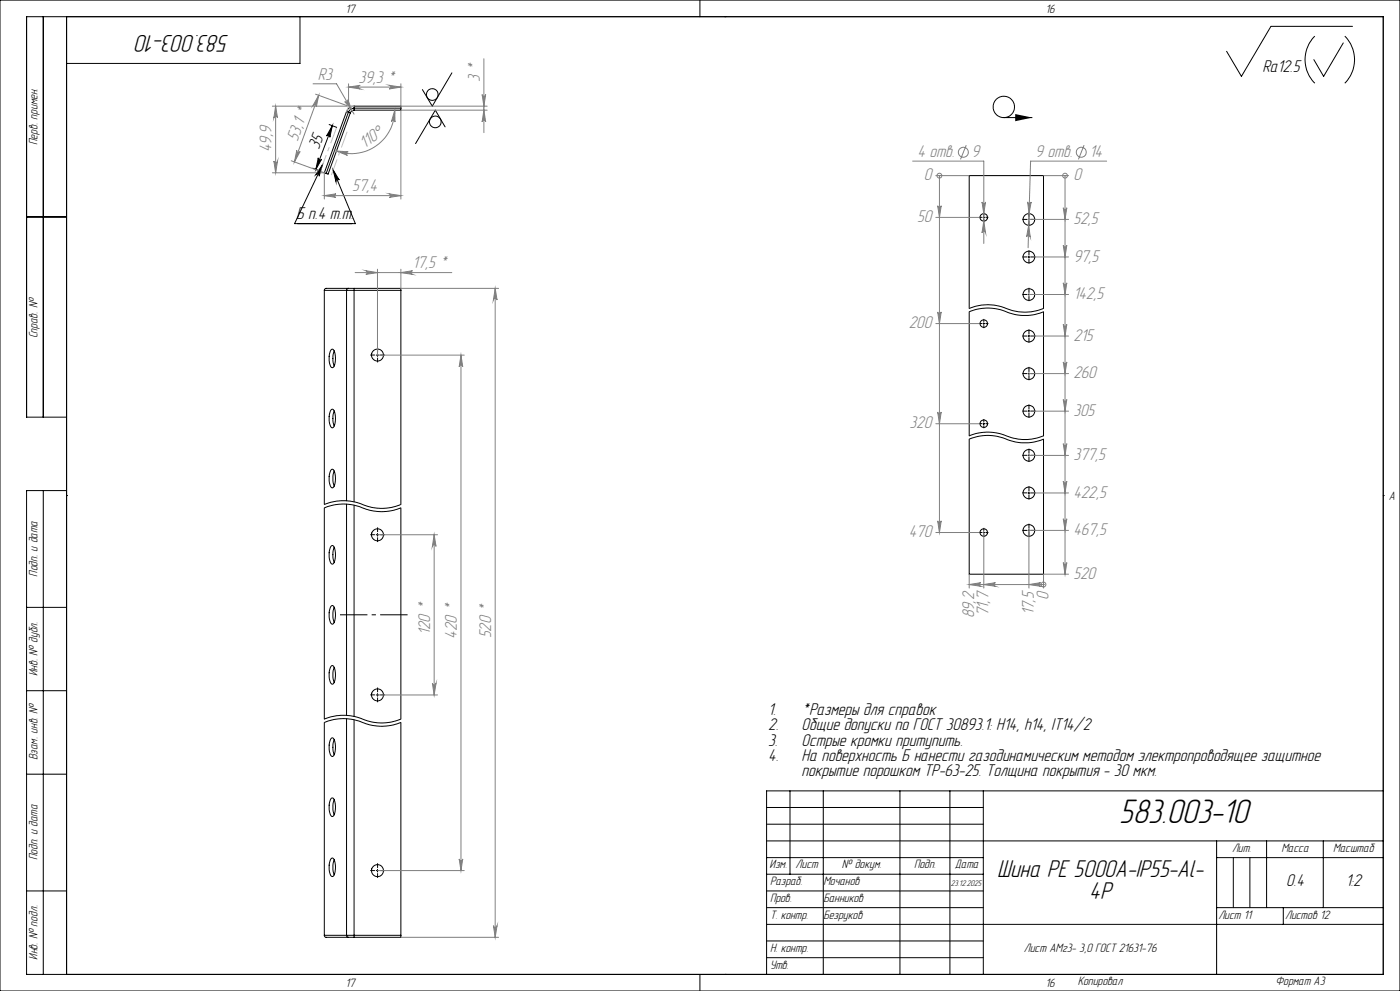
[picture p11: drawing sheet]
<svg xmlns="http://www.w3.org/2000/svg" width="420mm" height="297mm" viewBox="0 0 420 297" stroke-linecap="round" stroke-linejoin="round" font-family="sans-serif">
<g fill="none" stroke="#000" stroke-width=".3">
<path d="M0 0h420v297h-420zM13 5v120M20 5v287M90 5v14h-70M210 0v5M217.5 5h.1M394.4 10.8a10 10 0 0 0 0 14.1M403 12.9l-5.9 10-2.9-5M403.4 10.8a10 10 0 0 1 0 14.1M405.8 7.9h-24.5l-8.9 15-4.4-7.5M98.7 37.3l2.3 .9M99.7 37.7l-.7 3.4a.52 .52 0 0 0-.4-.6 .52 .52 0 0 0-.6 .3z"/>
<path d="M99.7 37.7l-4.9 13.1M104 33.4l.5 .2M104 33.4l-6.7 18.4 .6 .2M104.5 33.6l.6 .2M104.5 33.6l-6.6 18.4M105.1 33.8l-6.7 18.4-.5-.2M106.2 31.8a2.5 2.5 0 0 0-2.2 1.6M106.2 31.8v.6M106.2 32.4a1.93 1.93 0 0 0-1.7 1.2M106.2 31.8h14.1v.6M106.2 32.4v.6M106.2 33l-.5 .2-.6 .6"/>
<path d="M106.2 32.4h14.1M120.3 32.4v.6h-14.1M133.5 38l-2.9-5-5.9 10M135.6 21.8l-5.9 10-3-5M301.1 35.2h8.6M93.8 50.4l2.3 .9M95.5 47.3a.53 .53 0 0 0 .3 .7 .53 .53 0 0 0 .7-.3l-1.7 3.1zM96.7 49.4l-1 3.4a.55 .55 0 0 0-.2-.7 .55 .55 0 0 0-.7 .2zM96.7 49.4l-8.3 17.6h18.2l-6.7-16.1M99.9 50.9l1.9 3.1a.54 .54 0 0 0-.7-.3 .54 .54 0 0 0-.3 .7zM290.8 52.6h22.3v39.9a15.7 15.7 0 0 1-12.7-.6 14.6 14.6 0 0 0-9.6 .6zM8 65h12"/>
<path d="M294.9 65.2h.5M295.1 64.9v.5M308.4 65.8h.5M308.4 77h.5M308.7 65.5v.5M308.7 76.8v.5M97.3 87v64.2a15.8 15.8 0 0 1 13 .6 15 15 0 0 0 10-.6v-64.2M97.3 87h6.7M104 87h2.2M104 87v63.1M104.5 86.4h1.7M104.5 86.4l-.4 .3-.1 .3"/>
<path d="M104.5 86.4h-6.7l-.5 .6M106.2 86.4h14.1v.6M106.2 86.4v.6M106.2 87h14.1M106.2 87v63.4M290.8 93.4a15.5 15.5 0 0 1 12.6 .6 14.4 14.4 0 0 0 9.7-.6v37.2a15.4 15.4 0 0 1-12.7-.5 14.6 14.6 0 0 0-9.6 .5zM294.9 97h.5M295.1 96.7v.5M308.4 88.3h.5M308.7 88v.5M99.3 104.9l.4-.3a3.8 3.8 0 0 1 .8 4.1l-.4 1.3a.49 .49 0 0 1-.8 0 6.3 6.3 0 0 1 0-5.1zM100.3 105.2a6.8 6.8 0 0 0 0 4.5"/>
<path d="M112.9 106.4h.8M113.2 106v.8M308.4 112h.5M308.4 100.7h.5M308.7 100.5v.5M308.7 111.7v.5M20 125h-12v-120h407v287h-407v-145h12M99.3 122.9l.4-.3a3.5 3.5 0 0 1 .9 3.4l-.3 1.6-.6 .6a3.6 3.6 0 0 1-1-3.4zM100.3 123.2a6.8 6.8 0 0 0 0 4.5M290.8 131.6a15.5 15.5 0 0 1 12.6 .5 14.4 14.4 0 0 0 9.7-.5v40.5h-22.3zM294.9 127h.5M295.1 126.7v.5"/>
<path d="M308.4 136.5h.5M308.4 123.2h.5M308.7 123v.5M308.7 136.2v.5M13 147v145M20 148.5h.1M97.3 152.2a16 16 0 0 1 13 .5 15.2 15.2 0 0 0 10-.5v63.3a15.9 15.9 0 0 1-13.1-.6 14.9 14.9 0 0 0-9.9 .6zM99.3 140.9l.4-.3a3.5 3.5 0 0 1 .9 3.4l-.3 1.6-.6 .6a3.6 3.6 0 0 1-1-3.4zM100.3 141.1a6.9 6.9 0 0 0 0 4.6M104 151.1v63.3M106.2 151.4v63.3M113.2 159.9v.8"/>
<path d="M294.9 159.6h.5M295.1 159.3v.5M308.4 159h.5M308.4 147.7h.5M308.7 147.5v.5M308.7 158.7v.5M415 148.5h.1M99.3 163.8l.4-.3a3.5 3.5 0 0 1 .9 3.4l-.3 1.5-.6 .7a3.6 3.6 0 0 1-1-3.4zM100.3 164a6.8 6.8 0 0 0 0 4.5M112.9 160.3h.8M8 182h12M99.3 181.7l.4-.2a3.5 3.5 0 0 1 .9 3.4l-.3 1.6-.6 .6a3.6 3.6 0 0 1-1-3.4z"/>
<path d="M99.3 199.7l.4-.2a3.5 3.5 0 0 1 .9 3.4l-.3 1.6-.6 .6a3.6 3.6 0 0 1-1-3.5zM100.3 182a6.9 6.9 0 0 0 0 4.5M8 207h12M100.3 200a6.8 6.8 0 0 0 0 4.5M104 215.4v64.9M106.2 215.7v64.6M112.9 208.3h.8M113.2 207.9v.8M8 232h12M99.3 221.4l.4-.3a3.5 3.5 0 0 1 .9 3.4l-.3 1.6-.6 .6a3.6 3.6 0 0 1-1-3.4zM99.3 239.4l.4-.3a3.4 3.4 0 0 1 .9 3.5l-.3 1.5-.6 .6a3.6 3.6 0 0 1-1-3.4zM100.3 239.7a6.8 6.8 0 0 0 0 4.5"/>
<path d="M100.3 221.6a6.9 6.9 0 0 0 0 4.6M237 237v25M247 237v55M270 237v55M285 237v55M295 237v55M415 237h-185v55M99.5 257.2l.2-.1a3.8 3.8 0 0 1 .8 4.1l-.4 1.3a.49 .49 0 0 1-.8 0 5.8 5.8 0 0 1 .2-5.3zM100.3 257.7a6.8 6.8 0 0 0 0 4.5M230 242h65M230 247h65M230 252h185"/>
<path d="M230 257h65M365 252v40M365 257h50M370 257v15M375 257v15M380 252v20M397 252v20M8 267h12M112.9 260.9h.8M113.2 260.5v.8M230 267h65M230 272h65"/>
<path d="M230 277h185M230 262h65M365 272h50M385 272v5M97.3 280.3l.5 .6h6.7M97.3 280.3v-63.8a16 16 0 0 1 13 .6 15.2 15.2 0 0 0 10-.6v63.8M97.3 280.3h6.7M104 280.3h2.2M104 280.3l.1 .4 .4 .2M104.5 280.9h1.7M106.2 280.3v.6M106.2 280.3h14.1"/>
<path d="M120.3 280.3v.6h-14.1M210 292v5M217.5 292h.1M230 282h65M230 287h65"/>
<circle cx="129.7" cy="28.3" r="1.76"/>
<circle cx="130.6" cy="36.5" r="1.74"/>
<circle cx="301.1" cy="32.1" r="3.2"/>
<circle cx="295.1" cy="65.1" r="1.12"/>
<circle cx="308.7" cy="77" r="1.74"/>
<circle cx="308.7" cy="65.8" r="1.74"/>
<circle cx="295.1" cy="97" r="1.11"/>
<circle cx="308.7" cy="88.3" r="1.74"/>
<circle cx="113.2" cy="106.4" r="1.8"/>
<circle cx="308.7" cy="100.7" r="1.74"/>
<circle cx="308.7" cy="112" r="1.74"/>
<circle cx="295.1" cy="127" r="1.12"/>
<circle cx="308.7" cy="136.5" r="1.75"/>
<circle cx="308.7" cy="123.2" r="1.74"/>
<circle cx="295.1" cy="159.6" r="1.11"/>
<circle cx="308.7" cy="159" r="1.74"/>
<circle cx="308.7" cy="147.7" r="1.75"/>
<circle cx="113.2" cy="160.3" r="1.8"/>
<circle cx="113.2" cy="208.3" r="1.8"/>
<circle cx="113.2" cy="260.9" r="1.8"/>
</g>
<g fill="none" stroke="#808080" stroke-width=".3">
<path d="M145.2 17.6v22.2M81.7 31.8h24.5M82.7 31.8l.6 3.5a.55 .55 0 0 0-.6-.5 .55 .55 0 0 0-.5 .5zM82.7 31.8v20M93.9 25.1h7.1l5.2 9.1M95.6 28.6l-.7 3.4a.54 .54 0 0 0-.4-.6 .54 .54 0 0 0-.6 .3zM95.6 28.6l-7.3 19.9M103.4 30.4a.54 .54 0 0 0 .8 .2 .54 .54 0 0 0 .2-.7l1.2 3.3zM104.6 26.1l3.5-.5a.55 .55 0 0 0-.5 .5 .55 .55 0 0 0 .5 .6zM104.6 25.1v6.7l-9.9-3.6M104.6 26.1h15.7M116.8 25.6l3.5 .5-3.5 .6a.55 .55 0 0 0 .5-.6 .55 .55 0 0 0-.5-.5z"/>
<path d="M118.4 33l.1 3.6a.53 .53 0 0 0-.5-.6 .53 .53 0 0 0-.6 .4zM118.4 33a13 13 0 0 1-17.5 12.3M120.3 25.1v7.3M120.3 33.1v26.6M120.3 31.8h25.9M120.3 33h25.9M144.6 28.3a.53 .53 0 0 0 .6 .5 .53 .53 0 0 0 .5-.5l-.5 3.5zM145.2 33l.5 3.5a.53 .53 0 0 0-.5-.5 .53 .53 0 0 0-.6 .5zM81.7 51.8h15.6M82.2 48.3a.55 .55 0 0 0 .5 .5 .55 .55 0 0 0 .6-.5l-.6 3.5zM87.4 48.2l9.9 3.6M89 45a.52 .52 0 0 0 .4 .7 .52 .52 0 0 0 .6-.3l-1.7 3.1z"/>
<path d="M97.3 58.6l3.5-.5a.53 .53 0 0 0-.5 .5 .53 .53 0 0 0 .5 .6zM97.3 51.8v7.9M97.3 58.6h23M100.9 45.3l3.6 .2a.54 .54 0 0 0-.6 .4 .54 .54 0 0 0 .3 .7zM116.8 58.1l3.5 .5-3.5 .6a.53 .53 0 0 0 .5-.6 .53 .53 0 0 0-.5-.5zM273.8 48.3h21.3v24.7M280.7 52.6h10.1M281.8 52.6h.1M281.8 52.6v107M289.9 43.5l-1.8 4.3M313.1 52.6h7.5M319.5 52.6h.1"/>
<path d="M319.5 52.6v119.5M325.2 43.5l-1.7 4.3M332 48.3h-22.8l-.8 26M280.7 65.2h13.1M281.3 61.7a.53 .53 0 0 0 .5 .5 .53 .53 0 0 0 .6-.5l-.6 3.5zM294.6 60.5a.53 .53 0 0 0 .5 .5 .53 .53 0 0 0 .6-.5l-.6 3.5zM295.1 66.3l.6 3.5a.53 .53 0 0 0-.6-.5 .53 .53 0 0 0-.5 .5zM308.3 60.5a.53 .53 0 0 0 .5 .5 .53 .53 0 0 0 .6-.5l-.7 3.5zM308.6 67.5l.5 3.5a.55 .55 0 0 0-.6-.5 .55 .55 0 0 0-.5 .5zM308.7 65.8h11.9M308.7 77h11.9M319 62.3a.53 .53 0 0 0 .5 .5 .53 .53 0 0 0 .5-.5l-.5 3.5z"/>
<path d="M319 73.5a.53 .53 0 0 0 .5 .5 .53 .53 0 0 0 .5-.5l-.5 3.5zM106.5 81.7h29M109.7 81.1l3.5 .6-3.5 .5a.55 .55 0 0 0 .6-.5 .55 .55 0 0 0-.6-.6zM113.2 80.7v25.7h26.1M120.3 81.7l3.5-.6a.55 .55 0 0 0-.5 .6 .55 .55 0 0 0 .5 .5zM120.3 80.7v5.7h29.3M148.6 86.4l.5 3.5a.55 .55 0 0 0-.5-.5 .55 .55 0 0 0-.6 .5zM148.6 86.4v194.5M280.7 97h13.1M281.3 93.5a.53 .53 0 0 0 .5 .5 .53 .53 0 0 0 .6-.5l-.6 3.5zM308.7 88.3h11.9M319 84.8a.53 .53 0 0 0 .5 .5 .53 .53 0 0 0 .5-.5l-.5 3.5z"/>
<path d="M319 97.2a.53 .53 0 0 0 .5 .6 .53 .53 0 0 0 .5-.6l-.5 3.5zM138.3 106.4l.5 3.5a.53 .53 0 0 0-.5-.5 .53 .53 0 0 0-.5 .5zM138.3 106.4v154.5M308.7 100.7h11.9M308.7 112h11.9M319 108.5a.53 .53 0 0 0 .5 .5 .53 .53 0 0 0 .5-.5l-.5 3.5zM319 119.7a.53 .53 0 0 0 .5 .5 .53 .53 0 0 0 .5-.5l-.5 3.5zM280.7 127h13.1M281.3 123.5a.53 .53 0 0 0 .5 .5 .53 .53 0 0 0 .6-.5l-.6 3.5zM308.7 123.2h11.9M308.7 136.5h11.9M319 133a.53 .53 0 0 0 .5 .5 .53 .53 0 0 0 .5-.5l-.5 3.5z"/>
<path d="M280.7 159.6h13.1M281.3 156.1a.53 .53 0 0 0 .5 .5 .53 .53 0 0 0 .6-.5l-.6 3.5zM295.1 159.6v16.6M308.7 147.7h11.9M308.7 159h11.9M308.7 159v17.2M319 144.2a.53 .53 0 0 0 .5 .6 .53 .53 0 0 0 .5-.6l-.5 3.5zM319 155.5a.53 .53 0 0 0 .5 .5 .53 .53 0 0 0 .5-.5l-.5 3.5zM113.3 160.3h18M130.2 160.3l.6 3.5a.55 .55 0 0 0-.5-.5 .55 .55 0 0 0-.6 .5zM130.2 160.3v48M290.8 175.2l3.5-.6a.55 .55 0 0 0-.5 .6 .55 .55 0 0 0 .5 .5z"/>
<path d="M290.8 175.2h22.3M290.8 172.1v4.1M295.1 175.2l3.5-.6a.55 .55 0 0 0-.5 .6 .55 .55 0 0 0 .5 .5zM308.7 175.2l3.5-.6a.55 .55 0 0 0-.5 .6 .55 .55 0 0 0 .5 .5zM313.1 175.2h.1M313.1 172.1h7.5M313.1 172.1v4.1M319 168.6a.53 .53 0 0 0 .5 .5 .53 .53 0 0 0 .5-.5l-.5 3.5zM113.3 208.3h18M129.7 204.8a.55 .55 0 0 0 .6 .5 .55 .55 0 0 0 .5-.5l-.6 3.5zM137.8 257.4a.53 .53 0 0 0 .5 .6 .53 .53 0 0 0 .5-.6l-.5 3.5zM113.3 260.9h26"/>
<path d="M148 277.4a.55 .55 0 0 0 .6 .5 .55 .55 0 0 0 .5-.5l-.5 3.5zM120.3 280.9h29.3"/>
<circle cx="281.8" cy="52.6" r=".72"/>
<circle cx="289" cy="45.6" r="1.5"/>
<circle cx="319.5" cy="52.6" r=".72"/>
<circle cx="324.4" cy="45.6" r="1.5"/>
<circle cx="313" cy="175.2" r=".72"/>
</g>
<g fill="#000">
<path d="M304.6 34.2l5.1 1-5.1 1.1z"/>
<path d="M96.7 49.4l-1 3.4a.55 .55 0 0 0-.2-.7 .55 .55 0 0 0-.7 .2zM99.9 50.9l1.9 3.1a.54 .54 0 0 0-.7-.3 .54 .54 0 0 0-.3 .7z"/>
</g>
<g fill="none" stroke="#000" stroke-width=".3" stroke-dasharray="15.2 1.3 1.3 1.3" stroke-linecap="butt">
<path d="M294.6 65.1h-.8M295.1 64.6v-.8M295.1 65.6v.9M295.6 65.1h.9M308.2 65.8h-1.5M308.2 77h-1.5M308.7 65.3v-1.5M308.7 66.3v1.5M308.7 76.5v-1.5M308.7 77.5v1.5M309.2 65.8h1.5M309.2 77h1.5"/>
<path d="M294.6 97h-.8M295.1 96.5v-.9M295.1 97.5v.8M295.6 97h.9M308.2 88.3h-1.5M308.7 87.8v-1.5M308.7 88.8v1.5M309.2 88.3h1.5M112.5 106.4h-1.4M113.3 105.6v-1.4M113.3 107.2v1.4M114.1 106.4h1.4"/>
<path d="M308.2 112h-1.5M308.2 100.7h-1.5M308.7 111.5v-1.5M308.7 112.5v1.5M308.7 100.2v-1.5M308.7 101.2v1.5M309.2 112h1.5M309.2 100.7h1.5M294.6 127h-.8M295.1 126.5v-.9M295.1 127.5v.8M295.6 127h.9"/>
<path d="M308.2 136.5h-1.5M308.2 123.2h-1.5M308.7 136v-1.5M308.7 137v1.5M308.7 122.7v-1.5M308.7 123.7v1.5M309.2 136.5h1.5M309.2 123.2h1.5M113.3 159.5v-1.4M294.6 159.6h-.8M295.1 159.1v-.9M295.6 159.6h.9"/>
<path d="M308.2 159h-1.5M308.2 147.7h-1.5M308.7 158.5v-1.5M308.7 159.5v1.5M308.7 147.2v-1.5M308.7 148.2v1.5M309.2 159h1.5M309.2 147.7h1.5M112.5 160.3h-1.4M113.3 161.1v1.4M114.1 160.3h1.4M295.1 160.1v.9"/>
<path d="M112.5 208.3h-1.4M113.3 207.5v-1.4M113.3 209.1v1.4M114.1 208.3h1.4M112.5 260.9h-1.4M113.3 260.1v-1.4M113.3 261.7v1.4M114.1 260.9h1.4"/>
</g>
<path d="M102 184.3h20.3" fill="none" stroke="#000" stroke-width=".3" stroke-dasharray="15.2 1.3 1.3 1.3" stroke-dashoffset="7" stroke-linecap="butt"/>
<path d="M96.1 51.3l4.9-13.2" fill="none" stroke="#c0c0c0" stroke-width=".3" stroke-dasharray="15.2 1.3 1.3 1.3" stroke-dashoffset="10.1" stroke-linecap="butt"/>
<path d="M99.4 52.5l4.7-13" fill="none" stroke="#c0c0c0" stroke-width=".3" stroke-dasharray="15.2 1.3 1.3 1.3" stroke-dashoffset="10.2" stroke-linecap="butt"/>
<path d="M104.1 31.8h2.1M104.7 31.5l-.7 1.9" fill="none" stroke="#c0c0c0" stroke-width=".3"/>
<g fill="#808080">
<path d="M97.3 58.6l3.5-.5a.53 .53 0 0 0-.5 .5 .53 .53 0 0 0 .5 .6zM116.8 58.1l3.5 .5-3.5 .6a.53 .53 0 0 0 .5-.6 .53 .53 0 0 0-.5-.5zM103.4 30.4l2.2 2.8-1.2-3.3a.54 .54 0 0 1-.2 .7 .54 .54 0 0 1-.8-.2zM109.7 81.1l3.5 .6-3.5 .5a.55 .55 0 0 0 .6-.5 .55 .55 0 0 0-.6-.6zM120.3 81.7l3.5-.6a.55 .55 0 0 0-.5 .6 .55 .55 0 0 0 .5 .5zM308.6 67.5l-.6 3.5a.55 .55 0 0 1 .5-.5 .55 .55 0 0 1 .6 .5zM308.3 60.5l.4 3.5 .7-3.5a.53 .53 0 0 1-.6 .5 .53 .53 0 0 1-.5-.5zM295.1 66.3l-.5 3.5a.53 .53 0 0 1 .5-.5 .53 .53 0 0 1 .6 .5zM294.6 60.5l.5 3.5 .6-3.5a.53 .53 0 0 1-.6 .5 .53 .53 0 0 1-.5-.5zM319 62.3a.53 .53 0 0 0 .5 .5 .53 .53 0 0 0 .5-.5l-.5 3.5zM319 73.5a.53 .53 0 0 0 .5 .5 .53 .53 0 0 0 .5-.5l-.5 3.5zM319 84.8a.53 .53 0 0 0 .5 .5 .53 .53 0 0 0 .5-.5l-.5 3.5zM319 97.2a.53 .53 0 0 0 .5 .6 .53 .53 0 0 0 .5-.6l-.5 3.5zM319 108.5a.53 .53 0 0 0 .5 .5 .53 .53 0 0 0 .5-.5l-.5 3.5zM319 119.7a.53 .53 0 0 0 .5 .5 .53 .53 0 0 0 .5-.5l-.5 3.5zM319 133a.53 .53 0 0 0 .5 .5 .53 .53 0 0 0 .5-.5l-.5 3.5zM319 144.2a.53 .53 0 0 0 .5 .6 .53 .53 0 0 0 .5-.6l-.5 3.5zM319 155.5a.53 .53 0 0 0 .5 .5 .53 .53 0 0 0 .5-.5l-.5 3.5zM319 168.6a.53 .53 0 0 0 .5 .5 .53 .53 0 0 0 .5-.5l-.5 3.5zM281.3 61.7a.53 .53 0 0 0 .5 .5 .53 .53 0 0 0 .6-.5l-.6 3.5zM281.3 93.5a.53 .53 0 0 0 .5 .5 .53 .53 0 0 0 .6-.5l-.6 3.5zM281.3 123.5a.53 .53 0 0 0 .5 .5 .53 .53 0 0 0 .6-.5l-.6 3.5zM281.3 156.1a.53 .53 0 0 0 .5 .5 .53 .53 0 0 0 .6-.5l-.6 3.5z"/>
<path d="M100.9 45.3l3.6 .2a.54 .54 0 0 0-.6 .4 .54 .54 0 0 0 .3 .7zM118.4 33l.1 3.6a.53 .53 0 0 0-.5-.6 .53 .53 0 0 0-.6 .4z"/>
<path d="M82.2 48.3a.55 .55 0 0 0 .5 .5 .55 .55 0 0 0 .6-.5l-.6 3.5zM82.7 31.8l.6 3.5a.55 .55 0 0 0-.6-.5 .55 .55 0 0 0-.5 .5zM145.2 33l.5 3.5a.53 .53 0 0 0-.5-.5 .53 .53 0 0 0-.6 .5zM144.6 28.3a.53 .53 0 0 0 .6 .5 .53 .53 0 0 0 .5-.5l-.5 3.5zM148 277.4a.55 .55 0 0 0 .6 .5 .55 .55 0 0 0 .5-.5l-.5 3.5zM148.6 86.4l.5 3.5a.55 .55 0 0 0-.5-.5 .55 .55 0 0 0-.6 .5zM308.7 175.2l3.5-.6a.55 .55 0 0 0-.5 .6 .55 .55 0 0 0 .5 .5zM295.1 175.2l3.5-.6a.55 .55 0 0 0-.5 .6 .55 .55 0 0 0 .5 .5zM290.8 175.2l3.5-.6a.55 .55 0 0 0-.5 .6 .55 .55 0 0 0 .5 .5z"/>
<path d="M130.2 160.3l.6 3.5a.55 .55 0 0 0-.5-.5 .55 .55 0 0 0-.6 .5zM129.7 204.8a.55 .55 0 0 0 .6 .5 .55 .55 0 0 0 .5-.5l-.6 3.5z"/>
<path d="M138.3 106.4l.5 3.5a.53 .53 0 0 0-.5-.5 .53 .53 0 0 0-.5 .5zM137.8 257.4a.53 .53 0 0 0 .5 .6 .53 .53 0 0 0 .5-.6l-.5 3.5z"/>
</g>
<path d="M95.5 47.3a.53 .53 0 0 0 .3 .7 .53 .53 0 0 0 .7-.3l-1.7 3.1zM99.7 37.7l-.7 3.4a.52 .52 0 0 0-.4-.6 .52 .52 0 0 0-.6 .3z" fill="#000"/>
<g fill="#808080">
<path d="M104.6 26.1l3.5-.5a.55 .55 0 0 0-.5 .5 .55 .55 0 0 0 .5 .6zM116.8 25.6l3.5 .5-3.5 .6a.55 .55 0 0 0 .5-.6 .55 .55 0 0 0-.5-.5z"/>
<path d="M95.6 28.6l-.7 3.4a.54 .54 0 0 0-.4-.6 .54 .54 0 0 0-.6 .3zM89 45a.52 .52 0 0 0 .4 .7 .52 .52 0 0 0 .6-.3l-1.7 3.1z"/>
</g>
<text font-size="10.5" x="335.8" y="246.6">583.003-10</text>
<g font-size="7.5">
<text x="68.7" y="10.5" transform="rotate(-180 68.7 10.5)">583.003-10</text>
<text x="299.1" y="262.8">Шина PE 5000А-IP55-Al-</text>
<text x="326.8" y="269.4">4P</text>
</g>
<g font-size="5.3" fill="#808080">
<text x="95.3" y="23.9">R3</text>
<text x="107.5" y="24.9">39,3 *</text>
<text x="144" y="24.6" transform="rotate(-90 144 24.6)">3 *</text>
<text x="81.5" y="45.6" transform="rotate(-90 81.5 45.6)">49,9</text>
<text x="89.2" y="42.5" transform="rotate(-70 89.2 42.5)">53,1 *</text>
<text x="109.3" y="44.7" transform="rotate(-35 109.3 44.7)">110°</text>
<text x="275.2" y="47.1">4 отв.</text>
<text x="291.5" y="47.1">9</text>
<text x="310.6" y="47.1">9 отв.</text>
<text x="326.9" y="47.1">14</text>
<text x="105.6" y="57.4">57,4</text>
<text x="277.1" y="54.1">0</text>
<text x="322" y="54.1">0</text>
<text x="275.1" y="66.6">50</text>
<text x="322" y="67.2">52,5</text>
<text x="123.8" y="80.4">17,5 *</text>
<text x="322" y="78.4">97,5</text>
<text x="322" y="89.7">142,5</text>
<text x="272.6" y="98.4">200</text>
<text x="322" y="102.2">215</text>
<text x="322" y="113.4">260</text>
<text x="322" y="124.7">305</text>
<text x="272.9" y="128.4">320</text>
<text x="322" y="137.9">377,5</text>
<text x="322" y="149.1">422,5</text>
<text x="272.6" y="161">470</text>
<text x="322" y="160.4">467,5</text>
<text x="322" y="173.5">520</text>
<text x="314.5" y="179.9" transform="rotate(-90 314.5 179.9)">0</text>
<text x="292.2" y="185.4" transform="rotate(-90 292.2 185.4)">89,2</text>
<text x="296.6" y="184.6" transform="rotate(-90 296.6 184.6)">71,7</text>
<text x="310.1" y="184.4" transform="rotate(-90 310.1 184.4)">17,5</text>
<text x="129" y="190.3" transform="rotate(-90 129 190.3)">120 *</text>
<text x="137.1" y="191.4" transform="rotate(-90 137.1 191.4)">420 *</text>
<text x="147.4" y="191.3" transform="rotate(-90 147.4 191.3)">520 *</text>
</g>
<g font-size="5.3">
<text x="378.7" y="21.6">Ra12.5</text>
<text x="95.6" y="45.1" transform="rotate(-69 95.6 45.1)">35</text>
<text x="88.8" y="65.7">Б п.4 т.т.</text>
<text x="230.5" y="214.3">1.</text>
<text x="240.5" y="214.3">*Размеры для справок</text>
<text x="230.5" y="218.9">2.</text>
<text x="240.5" y="218.9">Общие допуски по ГОСТ 30893.1: H14, h14, IT14/2</text>
<text x="230.5" y="223.5">3.</text>
<text x="240.5" y="223.5">Острые кромки притупить.</text>
<text x="230.5" y="228.1">4.</text>
<text x="240.5" y="232.7">покрытие порошком ТР-63-25. Толщина покрытия - 30 мкм.</text>
<text x="240.5" y="228.1">На поверхность Б нанести газодинамическим методом электропроводящее защитное</text>
<text x="385.9" y="265.6">0.4</text>
<text x="403.7" y="265.6">1:2</text>
</g>
<g font-size="3.8">
<text x="103.7" y="3.8">17</text>
<text x="313.7" y="3.8">16</text>
<text x="11.3" y="43.5" transform="rotate(-90 11.3 43.5)">Перв. примен.</text>
<text x="11.3" y="101.4" transform="rotate(-90 11.3 101.4)">Справ. №</text>
<text x="416.6" y="149.8">A</text>
<text x="11.3" y="172.8" transform="rotate(-90 11.3 172.8)">Подп. и дата</text>
<text x="11.3" y="202.7" transform="rotate(-90 11.3 202.7)">Инв. № дубл.</text>
<text x="11.3" y="227.8" transform="rotate(-90 11.3 227.8)">Взам. инв. №</text>
<text x="11.3" y="257.8" transform="rotate(-90 11.3 257.8)">Подп. и дата</text>
<text x="369.6" y="255.3">Лит.</text>
<text x="384.4" y="255.3">Масса</text>
<text x="399.9" y="255.3">Масштаб</text>
<text x="230.9" y="260.3">Изм.</text>
<text x="238.7" y="260.3">Лист</text>
<text x="252.6" y="260.3">№ докум.</text>
<text x="274.2" y="260.3">Подп.</text>
<text x="286.5" y="260.3">Дата</text>
<text x="231" y="265.3">Разраб.</text>
<text x="247" y="265.4">Мочанов</text>
<text x="231" y="275.3">Т. контр.</text>
<text x="231" y="270.3">Пров.</text>
<text x="247" y="275.4">Безруков</text>
<text x="247" y="270.4">Банников</text>
<text x="365.5" y="275.3">Лист 11</text>
<text x="385.5" y="275.3">Листов 12</text>
<text x="11.3" y="287.7" transform="rotate(-90 11.3 287.7)">Инв. № подл.</text>
<text x="231" y="285.3">Н. контр.</text>
<text x="307.2" y="285.4">Лист АМг3- 3,0 ГОСТ 21631-76</text>
<text x="231" y="290.3">Утв.</text>
<text x="103.7" y="295.8">17</text>
<text x="313.7" y="295.8">16</text>
<text x="323.3" y="295.3">Копировал</text>
<text x="382.7" y="295.3">Формат А3</text>
</g>
<text font-size="2.6" x="285.3" y="265.5">23.12.2025</text>
</svg>
